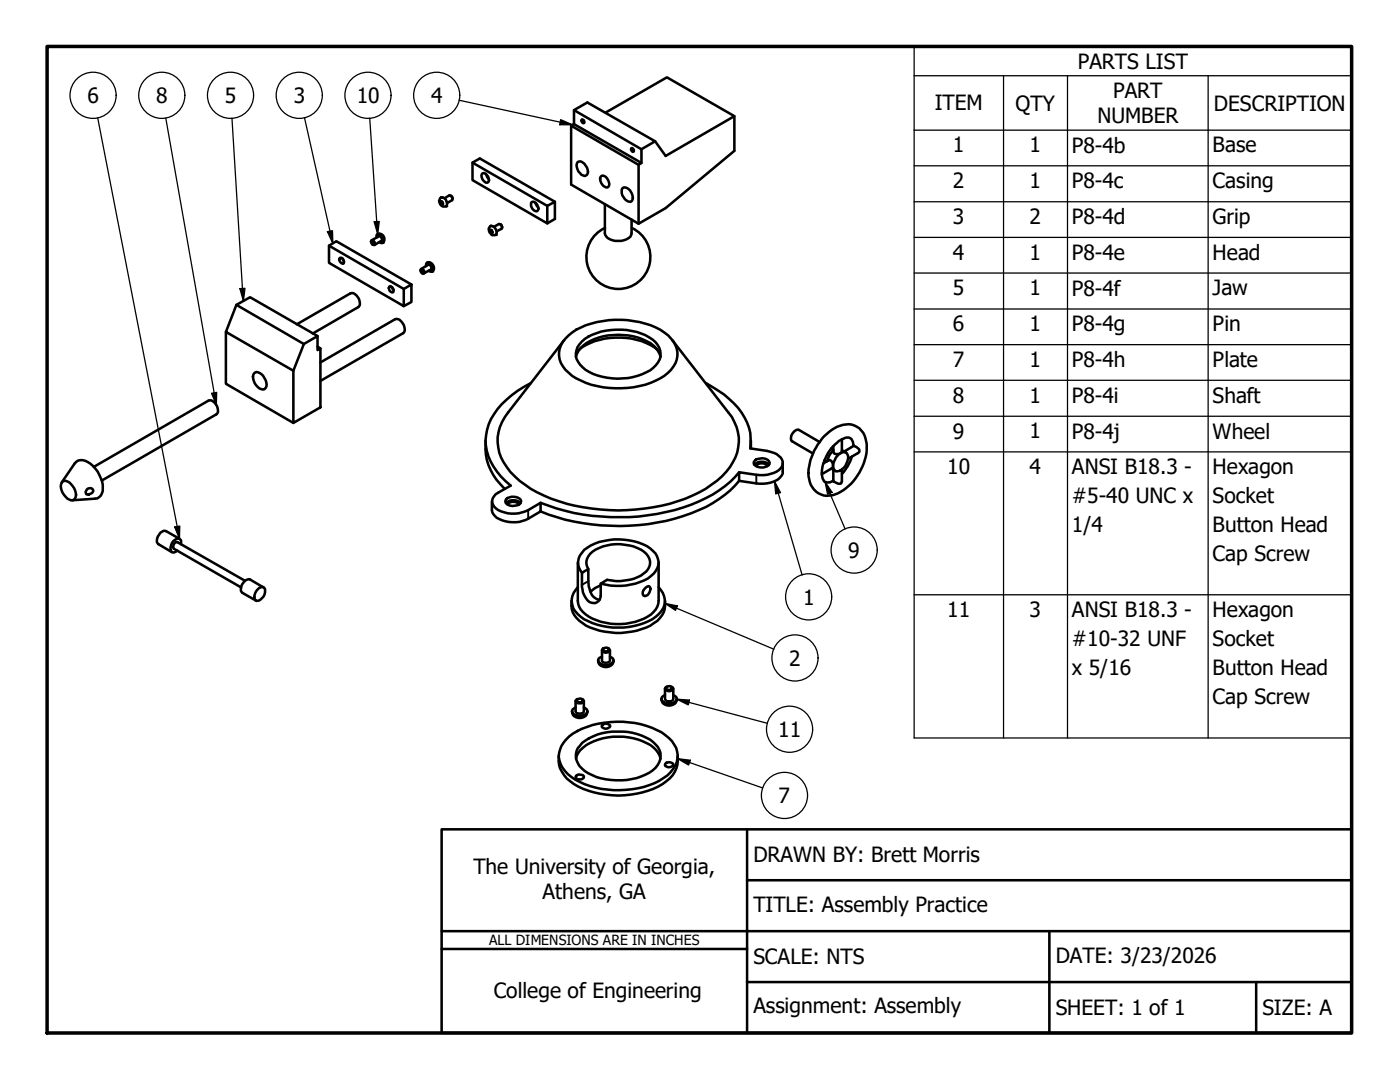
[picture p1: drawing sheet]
<svg xmlns="http://www.w3.org/2000/svg" width="279mm" height="216mm" viewBox="0 0 279 216" stroke-linecap="round" stroke-linejoin="round" font-family="sans-serif">
<!-- layer: Visible (ANSI) -->
<g fill="none" stroke="#000" stroke-width=".51">
<path d="M87.8 39.6a.81 .81 0 0 1 1.3 .5 .72 .72 0 0 1-.3 1.1 .72 .72 0 0 1-1-.5 .94 .94 0 0 1 0-1.1zM88.7 39.6l1-.6a.65 .65 0 0 1 .5 .9l-1 .6M89.9 39.1l.4 .3v.3M94.3 32.4l14.9 8.7 1.5-.8v3.4l-1.5 .9-14.9-8.7v-3.5l1.5-.8 14.9 8.7M96.3 34.6a1.2 1.2 0 0 1 1.3 1.3 .48 .48 0 0 1-.6 .5l-.3-.1a1.27 1.27 0 0 1-.4-1.7zM97 34.7l.5 1.1M114.6 24.8l13.4 7.7-.6 .4-13.4-7.8M114.6 22l13.4 7.8v2.7M115.3 32.4a1.13 1.13 0 0 1 1.6 .7 1.18 1.18 0 0 1-.3 2 2.07 2.07 0 0 1-1.3-2.7zM116.1 23.9l.4 .1 .1 .4-.1 .2a.5 .5 0 0 1-.4-.7zM120 35.2a1.09 1.09 0 0 1 1.4 .9 .76 .76 0 0 1 .2 .8 .76 .76 0 0 1-.6 .5 1.67 1.67 0 0 1-1-2.2zM120.8 22.5l12.3-7.1 13.5 7.8v6.9l-13.8 11.4-5.4 3.1-13.4-7.8v-11.7l.6-.3v-2.8l2.6-1.6 13.5 7.8-2.7 1.6"/>
<path d="M124.2 37.6a1.18 1.18 0 0 1 1.7 .7 1.41 1.41 0 0 1 0 2 2.05 2.05 0 0 1-1.7-2.7zM126 29.6l.1-.1 .3 .2 .1 .5-.3 .1-.1-.1-.2-.4zM127.4 32.9v11.7M146.6 23.2l-13.8 7.9-2.1-2.9M65.7 49l14.9 8.7M67.9 51.4a.74 .74 0 0 1 .6 .5 .74 .74 0 0 1 0 .7l-.4-.1a.69 .69 0 0 1-.2-1.1zM68.3 51.6l.3 .5M74 48.3l.1-.3a.52 .52 0 0 1 .6 .2 .52 .52 0 0 1-.1 .7l-.2-.1M74.1 48.2l.1-.1a.42 .42 0 0 1 .3 .7h-.2zM75.2 47.4l-.1-.3a.48 .48 0 0 1 .4-.4 .48 .48 0 0 1 .5 .2l.5 .6a.63 .63 0 0 1-.4 1l-.4-.2M75.4 46.7a.99 .99 0 0 1 1.2 .5 .99 .99 0 0 1-.3 1.3M75.6 47.2l-1.4 .7"/>
<path d="M76.1 48.1l-1.4 .8M77.7 57.2a.85 .85 0 0 1 .8 1.1 .74 .74 0 0 1-.8-.3 .74 .74 0 0 1 0-.8zM78.2 57.3l.3 .5M82.1 56.8l-15-8.7-1.4 .9v3.5l14.9 8.6 1.5-.8v-3.5l-1.5 .9v3.4M83.9 54l.1-.3a.54 .54 0 0 1 .6 .3 .54 .54 0 0 1-.1 .6l-.3-.1M84.1 53.8l.3 .2 .1 .4-.2 .1-.3-.2-.1-.4zM85 53.1a.48 .48 0 0 1 .1-.6 .48 .48 0 0 1 .6 0l.4 .4a.77 .77 0 0 1-.1 1.3l-.5-.2M85.2 52.5a1.02 1.02 0 0 1 1.2 .4 1.02 1.02 0 0 1-.2 1.3M85.5 52.8l-1.4 .9M86 53.8l-1.4 .7M88.2 40.4l.2 .2M88.2 40.3l-.3 .2"/>
<path d="M88.4 40.7l-.3 .1h.3v-.3l-.3-.3h-.2v.3l.2 .3M97.7 45.3a.81 .81 0 0 1 1.3 .5 .67 .67 0 0 1-.1 1.1 .67 .67 0 0 1-1-.3l-.4-.8zM97.8 45.9h.2l.2 .3v.3h-.2l-.2-.3zM98 46l-.2 .2M98 46.1l.2 .2M98.2 46.4l-.2 .1M98.6 45.3l1-.6a.61 .61 0 0 1 .5 1l-1 .5M99.8 44.8l.3 .1 .1 .5M106.1 40.3a1.17 1.17 0 0 1 1.1 .6 1.17 1.17 0 0 1 .1 1.2 1.22 1.22 0 0 1-1.2-1.8zM106.9 40.4l.5 1M109.2 41.1v3.5M120.7 40.8v5.7a2.08 2.08 0 0 0 2.1 1.6 3.7 3.7 0 0 0 3-.9l.2-.7v-2.7"/>
<path d="M120.8 45.5a6.4 6.4 0 0 0-2.4 9.7 6.4 6.4 0 0 0 10 0 6.4 6.4 0 0 0-2.3-9.7M45.1 66.2v10.4l13.4 7.8M47.2 60.8l-2.1 5.4 13.4 7.8M50.9 74.4a1.6 1.6 0 0 1 1.9 1 1.41 1.41 0 0 1-.3 2.3 2.46 2.46 0 0 1-1.8-3.2zM59.2 64.7l10.7-6.2a1.62 1.62 0 0 1 1.9 1.6 .95 .95 0 0 1-.3 1.2l-9.1 5.2M60.6 68.6l2.8-1.5v2.7l.5-.3v11.8l-5.4 3.1v-10.4zM63.4 67.1l-13.5-7.8-2.7 1.5 13.4 7.8M63.4 69.2l.5 .3M63.9 72.3l15-8.6a1.97 1.97 0 0 1 1.9 2.3l-.3 .5-16.6 9.5M105.9 76.5a17.5 17.5 0 0 0-8.4 8.1 9.8 9.8 0 0 0 2.4 10.5l2 1.8-2.5 1.4a1.86 1.86 0 0 0-1.2 1.7 1.86 1.86 0 0 0 1.2 1.8 6.6 6.6 0 0 0 6 0l2.5-1.5v1.7a10.4 10.4 0 0 1-4.3 2.1 6 6 0 0 1-4.9-1.2l-.5-.7v-2.2M112.6 67.9l-11.2 14.4a8.8 8.8 0 0 0 .5 11.9 23.8 23.8 0 0 0 12.8 6.7 39.4 39.4 0 0 0 23.5-2 16.4 16.4 0 0 0 8.5-7.6 8.4 8.4 0 0 0-1.3-9l-11.2-14.4M112.8 67.6a13.2 13.2 0 0 1 8.7-3.7 17.1 17.1 0 0 1 11.1 2.5 4.9 4.9 0 0 1 2.2 6.1 8.3 8.3 0 0 1-4.9 3.9 18.6 18.6 0 0 1-15.7-1.4 5.6 5.6 0 0 1-2.6-4.7 4.8 4.8 0 0 1 1.2-2.7z"/>
<path d="M114.9 71.2a6.1 6.1 0 0 1 4.5-3.8 12.5 12.5 0 0 1 11 1.6 4.9 4.9 0 0 1 1.4 2.2M115.6 69.8a13.9 13.9 0 0 1 13.4-1.3l1.6 .8 .6 .5M116.1 68.1a11.5 11.5 0 0 1 9.9-2.1 8 8 0 0 1 5.3 2.8 3.2 3.2 0 0 1-.9 4.6 12.8 12.8 0 0 1-13.6 .4 3.8 3.8 0 0 1-1.7-4l.2-.5zM140.9 76.5a18.7 18.7 0 0 1 7.7 6.8 8.9 8.9 0 0 1 1.1 6.2l3.4 .5a3.5 3.5 0 0 1 3.1 2.1 2.46 2.46 0 0 1-2.4 2.5 6.5 6.5 0 0 1-2.9 .1l-3.4-.5v1.7M12.3 96.3l2.6-3.8a1.87 1.87 0 0 1 2.6-.3 6.5 6.5 0 0 1 3 5.8 1.76 1.76 0 0 1-1.5 1.5l-4.6 .3M12.5 96.1a1.64 1.64 0 0 1 2 .9l.3 .4a1.87 1.87 0 0 1 0 2.3 1.64 1.64 0 0 1-2-.9l-.3-.4a1.87 1.87 0 0 1 0-2.3zM17.3 97.7a.68 .68 0 0 1 .8-.4 .68 .68 0 0 1 .5 .7l-.3 .4a1.06 1.06 0 0 1-1.1 .2l-.1-.4zM18.7 93.2l22.9-13.3a1.62 1.62 0 0 1 1.8 1.6 .95 .95 0 0 1-.2 1.2l-22.9 13.2M96.9 87.9a11.2 11.2 0 0 0 3.8 9.6M101 99.6a2.1 2.1 0 0 1 3 .3 1.08 1.08 0 0 1-1.3 1 1.55 1.55 0 0 1-1.9-.8zM147.5 94.2a24.3 24.3 0 0 1-12.9 7.6 43.8 43.8 0 0 1-26.7-1.5M147.5 95.9a24.3 24.3 0 0 1-12.9 7.6 43.8 43.8 0 0 1-26.7-1.5"/>
<path d="M149.9 87.9v1.6M150.6 92.7a2.13 2.13 0 0 1 2.9 0M150.9 91.7l.4-.1a1.85 1.85 0 0 1 2.3 .7 1.59 1.59 0 0 1-2.2 .9 1.09 1.09 0 0 1-1-1zM150.9 93a1.31 1.31 0 0 1 2.1-.2v.2M156.2 92.4v1.7a2.74 2.74 0 0 1-2.5 2.2l-.7 .2a15.2 15.2 0 0 1-5.5-.6M163.6 88.2l-4.2-2.4a1.65 1.65 0 0 0-1.5 2.1l4.3 2.6M164.3 92.5l1-.6a.86 .86 0 0 1 .9 1.1v.3l-2.2 1.3M164.5 87.1a6.5 6.5 0 0 1 5.4-2.4 4.1 4.1 0 0 1 3.1 4.5 10.8 10.8 0 0 1-6.2 9.4 3.9 3.9 0 0 1-5.4-3.6 11.6 11.6 0 0 1 3.1-7.9zM164.5 91.8l.5 .3M165.9 89.5l.4 .3M165.9 93.5l.8 .5M166.3 93.7l.1 2.3a1.37 1.37 0 0 0 1.5 .4l.1-.4v-2.3"/>
<path d="M166.3 89.9l-.9 1.2-.3 .9M167.4 90.6a1.02 1.02 0 0 1 1.8 .3 2.72 2.72 0 0 1-2.4 3.1l-.2-.1a1.68 1.68 0 0 1 0-2.1l.2-.5zM168 87.6v2.5a.97 .97 0 0 1-1.7 0v-1.1M168 89.9l.8 .4M168.5 90.1l1.9-1.1h.2a1.09 1.09 0 0 1 .8 1.2l-2.2 1.4M170 91.1a7.8 7.8 0 0 1-2 3.5M170.3 89a1.35 1.35 0 0 0-.6-1.5 1.35 1.35 0 0 0-1.6 .1 8.1 8.1 0 0 0-4 7.5 1.31 1.31 0 0 0 .8 1.1 1.31 1.31 0 0 0 1.4-.3M35.8 107.5l-2.7-1.5a1.61 1.61 0 0 0-1.7 1.4 .9 .9 0 0 0 .2 1.2l2.7 1.6M36.1 108.6a.85 .85 0 0 0-.3-1.2 1.88 1.88 0 0 0-1.6 2.7 .83 .83 0 0 0 1.2-.2M48.9 115.9l-13.5-7.7a.83 .83 0 0 0-.7 .4 .83 .83 0 0 0 0 .9l13.4 7.7M51.4 117.7a1.37 1.37 0 0 1 1.2-.5 1.56 1.56 0 0 1-.3 2.2 .78 .78 0 0 1-.9 .5 .78 .78 0 0 1-.7-.8l.2-.7zM52.6 117.2l-2.7-1.6a1.88 1.88 0 0 0-1.7 2.5l2.9 1.7"/>
<path d="M101 100.4a2.13 2.13 0 0 1 2.9 0M101.3 100.7a1.29 1.29 0 0 1 2.2 0M114 119.9a4.2 4.2 0 0 0 2.3 4.4 12.8 12.8 0 0 0 8.7 1.9 10 10 0 0 0 6.7-2.9 3.9 3.9 0 0 0 1-3.4M115.3 112.3v7.6a4.8 4.8 0 0 0 3.8 3.9 12 12 0 0 0 10.8-1.2 3.7 3.7 0 0 0 1.5-2.7v-7.6M115.3 117.2a3.7 3.7 0 0 0 .6 5.9 14.1 14.1 0 0 0 15 0 3.6 3.6 0 0 0 .5-5.9M116.1 114.3a3.2 3.2 0 0 1 .5-4.6 12 12 0 0 1 13.1-.3 3.2 3.2 0 0 1 .2 5.5 11.9 11.9 0 0 1-9.1 1.7l-.9-.1M117.4 113.5a2.7 2.7 0 0 1 1.5-3.8 9.7 9.7 0 0 1 9.6 .3 2.51 2.51 0 0 1 0 4.4 9.1 9.1 0 0 1-7.3 1.3l-1.3 .8v2.4a1.49 1.49 0 0 1-1.2 1.5 1.49 1.49 0 0 1-1.7-.9l-.7-1.3a10.5 10.5 0 0 1-.2-3.9l1.3-.8 .1 3a3.2 3.2 0 0 0 1.9 3.1h.3M119.9 116.8l-1.2 .5-.8 .8M128.7 117.5a.65 .65 0 0 1 1-.3 1.28 1.28 0 0 1-1.2 1.7 .92 .92 0 0 1 .2-1.4zM114.9 139.9v2M115.1 139.6l.2-.1a.63 .63 0 0 1 .6-.1 .63 .63 0 0 1 .4 .5 .84 .84 0 0 1-1.2-.1zM115.3 139.5l-.4 .4a.99 .99 0 0 0 1.6 0l-.4-.4"/>
<path d="M116.5 139.9v2M119.4 131.8a1.56 1.56 0 0 0 2.5 1 1.04 1.04 0 0 0 .5-1M120.1 131.1a.7 .7 0 0 0-.6 .3 .7 .7 0 0 0 0 .7 2.02 2.02 0 0 0 2.9-.2 .74 .74 0 0 0-.7-.8M120.1 129.7v2.1M120.5 129.3l-.2 .1a.41 .41 0 0 0 0 .7l.6 .1a.59 .59 0 0 0 .8-.6l-.4-.3M120.5 129.3a.63 .63 0 0 1 .6-.1 .63 .63 0 0 1 .4 .5 .84 .84 0 0 1-1.2 0zM121.7 129.7v2.1M132 139.4a1.56 1.56 0 0 0 2.5 1.1 1.04 1.04 0 0 0 .6-1.1M132.7 138.7a.76 .76 0 0 0-.7 .7 .76 .76 0 0 0 .7 .8l.4 .1a1.77 1.77 0 0 0 2-.7 .84 .84 0 0 0-.7-.9M132.7 137.4v2M132.9 137.2l.2-.2a.6 .6 0 0 1 .6-.1 .6 .6 0 0 1 .4 .5 .69 .69 0 0 1-.7 .3 .69 .69 0 0 1-.5-.5zM133.1 137l-.4 .4a.92 .92 0 0 0 .8 .5 .92 .92 0 0 0 .9-.5l-.4-.4"/>
<path d="M134.4 137.4v2M111.5 150.8a5.9 5.9 0 0 0 3.1 5.7 18.2 18.2 0 0 0 17.6 0 5.6 5.6 0 0 0 3.1-5.7M113.6 146.9a17.6 17.6 0 0 1 14.4-2.4l1 .3a9.2 9.2 0 0 1 5.9 4.4 4.5 4.5 0 0 1-1.1 4.9 14.6 14.6 0 0 1-10.1 3.6 15.5 15.5 0 0 1-10.4-3.3 4.5 4.5 0 0 1-.3-6.8zM114.2 141.9a1.56 1.56 0 0 0 2.4 1.1 1.04 1.04 0 0 0 .6-1.1M114.9 141.2a.76 .76 0 0 0-.7 .7 .76 .76 0 0 0 .7 .8l.8 .1a1.28 1.28 0 0 0 1.5-1l-.1-.3-.6-.3M114.9 151.4a6.1 6.1 0 0 1 4.5-3.8 12.5 12.5 0 0 1 11 1.6 4.2 4.2 0 0 1 1.4 2.2M115.1 154.7l.6-.1 .6 .1 .2 .2a.86 .86 0 0 1-.8 .7 .86 .86 0 0 1-.8-.6zM116.2 148.2a11.2 11.2 0 0 1 8.1-2.2 9.9 9.9 0 0 1 6.6 2.6 3.3 3.3 0 0 1-.7 5.1 12.8 12.8 0 0 1-13.5 .2 3.4 3.4 0 0 1-.5-5.7zM120.3 144.5a1.07 1.07 0 0 1 1.5 .4 .98 .98 0 0 1-1.7 0zM132.8 152.4l.2-.2a1.02 1.02 0 0 1 1.4 .4 .92 .92 0 0 1-.9 .5 .92 .92 0 0 1-.8-.5z"/>
</g>
<!-- layer: Visible Narrow (ANSI) -->
<g fill="none" stroke="#000" stroke-width=".38">
<path d="M88 39.4a1.1 1.1 0 0 1 1.1 .6 1.1 1.1 0 0 1-.1 1.1M75.4 46.7a1.23 1.23 0 0 1 1.2 1.4l-.3 .4M75.5 47.2a.55 .55 0 0 1 .6 .2 .55 .55 0 0 1-.1 .7M75.6 47.2a.58 .58 0 0 1 .5 .9M85.2 52.5a1.16 1.16 0 0 1 1.2 1.3l-.2 .4M85.3 52.9a.58 .58 0 0 1 .7 .3 .58 .58 0 0 1-.1 .6M85.5 52.8l.4 .3a.47 .47 0 0 1 .1 .7M88 40.1a.58 .58 0 0 1 .3 .8h-.2l-.2-.4-.1-.2zM97.7 45.8a.46 .46 0 0 1 .5 .3 .46 .46 0 0 1 0 .5l-.2-.1a.54 .54 0 0 1-.3-.7zM97.9 45.1a1.21 1.21 0 0 1 1 1.8M150.9 94.7v1.8M105.4 101.8v1.7"/>
<path d="M117.4 116l-1.3 .7M119.4 132a1.84 1.84 0 0 0 2.8 .4l.2-.4M120.1 131.6v.2a.99 .99 0 0 0 1.6 0v-.2M120.1 131.8a.93 .93 0 0 0 1.6 0M132 139.6a1.79 1.79 0 0 0 2.8 .5l.3-.5M132.7 139.3v.2a.99 .99 0 0 0 1.7 0v-.2M132.7 139.4a.99 .99 0 0 0 1.7 0M114.2 142a1.79 1.79 0 0 0 2.8 .6l.2-.6M114.9 141.8v.2a.99 .99 0 0 0 1.6 0v-.2M114.9 141.9a.99 .99 0 0 0 1.6 0"/>
</g>
<!-- layer: Visible (ANSI) -->
<g fill="#000">
<circle cx="88" cy="39.4" r=".25"/>
<circle cx="75.4" cy="46.7" r=".25"/>
<circle cx="76.3" cy="48.5" r=".25"/>
<circle cx="85.2" cy="52.5" r=".25"/>
<circle cx="86.2" cy="54.2" r=".25"/>
<circle cx="89" cy="41.1" r=".25"/>
<circle cx="97.9" cy="45.1" r=".25"/>
<circle cx="98.9" cy="46.9" r=".25"/>
</g>
<!-- layer: Symbol (ANSI) -->
<g fill="none" stroke="#000" stroke-width=".25">
<path d="M182.4 15.1v-5.8h87.3v5.8M182.4 15.1h87.3v10.9M182.4 15.1v132.2h87.3v-121.3M200.3 15.1v132.2M213 15.1v132.2M241.1 15.1v132.2M19.5 23.5l16.3 84M33.1 23.6l10.1 57.2M46.3 23.6l2.3 36.5M60.8 23.5l5.6 25.1M73.8 23.6l1.6 23.1M91.6 20l22.6 4.9"/>
<path d="M111.9 23.9l2.3 1h-2.5zM182.4 26h87.3M182.4 33.1h87.3M47.9 57.6l1-.1-.3 2.6zM65.3 46.2l1.1-.2v2.6zM74.7 44.3l1-.1-.3 2.5zM182.4 40.3h87.3M182.4 47.4h87.3M182.4 54.5h87.3M42.2 78.5l1-.2v2.5zM182.4 61.7h87.3M182.4 68.8h87.3"/>
<path d="M182.4 75.9h87.3M154.6 96l1.2 2.3-1 .3zM154.6 96l5.5 18.7M164.7 96.1l1.4 2.1-.9 .4zM164.7 96.1l4 9.4M182.4 83.1h87.3M182.4 90.2h87.3M34.9 105.2l1-.2-.1 2.5zM182.4 118.7h87.3M132.7 120.4l2.5 .5-.4 .9zM132.7 120.4l21.7 9.1M135.1 139.5l2.5 .2-.2 1z"/>
<path d="M135.1 139.5l18.1 4.8M135.3 151.4l2.5 .3-.4 1zM135.3 151.4l16.9 5.8"/>
<circle cx="18.6" cy="19" r="4.6"/>
<circle cx="32.3" cy="19" r="4.6"/>
<circle cx="46" cy="19" r="4.6"/>
<circle cx="59.7" cy="19" r="4.6"/>
<circle cx="73.4" cy="19" r="4.6"/>
<circle cx="87.2" cy="19" r="4.6"/>
<circle cx="161.4" cy="119.1" r="4.6"/>
<circle cx="170.5" cy="109.8" r="4.6"/>
<circle cx="158.7" cy="131.3" r="4.6"/>
<circle cx="156.6" cy="158.7" r="4.6"/>
<circle cx="157.6" cy="145.5" r="4.6"/>
</g>
<!-- layer: Title (ANSI) -->
<path d="M88.1 165.5h181.6v40.6h-181.6zM149.1 175.6h120.6M149.1 165.5v40.6M88.1 185.8h181.6M88.1 189.4h61M149.1 196h120.6M209.4 185.8v20.3M250.7 196v10.1" fill="none" stroke="#000" stroke-width=".51"/>
<!-- layer: Border (ANSI) -->
<path d="M9.4 9.3h260.3v196.8h-260.3z" fill="none" stroke="#000" stroke-width=".7"/>
<!-- layer: Symbol (ANSI) -->
<path d="M111.9 23.9l2.3 1h-2.5zM47.9 57.6l1-.1-.3 2.6zM65.3 46.2l1.1-.2v2.6zM74.7 44.3l1-.1-.3 2.5zM42.2 78.5l1-.2v2.5zM154.6 96l1.2 2.3-1 .3zM164.7 96.1l1.4 2.1-.9 .4zM34.9 105.2l1-.2-.1 2.5zM132.7 120.4l2.5 .5-.4 .9zM135.1 139.5l2.5 .2-.2 1zM135.3 151.4l2.5 .3-.4 1z" fill="#000"/>
<g font-size="4.2">
<text x="215.1" y="13.7">PARTS LIST</text>
<text x="17.5" y="20.6">6</text>
<text x="31.2" y="20.6">8</text>
<text x="44.9" y="20.6">5</text>
<text x="58.6" y="20.6">3</text>
<text x="71.2" y="20.6">10</text>
<text x="86" y="20.6">4</text>
<text x="186.6" y="22">ITEM</text>
<text x="202.7" y="22.1">QTY</text>
<text x="222.1" y="19.5">PART</text>
<text x="242.3" y="22.1">DESCRIPTION</text>
<text x="219" y="24.5">NUMBER</text>
<text x="190.2" y="30.4">1</text>
<text x="205.5" y="30.4">1</text>
<text x="213.9" y="30.5">P8-4b</text>
<text x="242" y="30.4">Base</text>
<text x="190.2" y="37.6">2</text>
<text x="205.5" y="37.5">1</text>
<text x="213.9" y="37.6">P8-4c</text>
<text x="242" y="37.5">Casing</text>
<text x="190.2" y="44.7">3</text>
<text x="205.5" y="44.7">2</text>
<text x="213.9" y="44.7">P8-4d</text>
<text x="242" y="44.7">Grip</text>
<text x="190.2" y="51.8">4</text>
<text x="205.5" y="51.8">1</text>
<text x="213.9" y="51.8">P8-4e</text>
<text x="242" y="51.9">Head</text>
<text x="190.2" y="58.9">5</text>
<text x="205.5" y="58.9">1</text>
<text x="213.9" y="59">P8-4f</text>
<text x="242" y="58.9">Jaw</text>
<text x="190.2" y="66.1">6</text>
<text x="205.5" y="66">1</text>
<text x="213.9" y="66.1">P8-4g</text>
<text x="242" y="66">Pin</text>
<text x="190.2" y="73.2">7</text>
<text x="205.5" y="73.2">1</text>
<text x="213.9" y="73.3">P8-4h</text>
<text x="242" y="73.3">Plate</text>
<text x="190.2" y="80.4">8</text>
<text x="205.5" y="80.3">1</text>
<text x="213.9" y="80.4">P8-4i</text>
<text x="242" y="80.4">Shaft</text>
<text x="190.2" y="87.5">9</text>
<text x="205.5" y="87.4">1</text>
<text x="213.9" y="87.5">P8-4j</text>
<text x="242" y="87.5">Wheel</text>
<text x="189" y="94.6">10</text>
<text x="205.5" y="94.6">4</text>
<text x="213.9" y="94.6">ANSI B18.3 -</text>
<text x="242" y="94.6">Hexagon</text>
<text x="213.9" y="100.5">#5-40 UNC x</text>
<text x="242" y="100.4">Socket</text>
<text x="213.9" y="106.2">1/4</text>
<text x="242" y="106.2">Button Head</text>
<text x="169.3" y="111.3">9</text>
<text x="242" y="112">Cap Screw</text>
<text x="160.3" y="120.6">1</text>
<text x="189" y="123.1">11</text>
<text x="205.5" y="123.1">3</text>
<text x="213.9" y="123.1">ANSI B18.3 -</text>
<text x="242" y="123.1">Hexagon</text>
<text x="213.9" y="129">#10-32 UNF</text>
<text x="242" y="128.9">Socket</text>
<text x="157.5" y="132.8">2</text>
<text x="213.9" y="134.7">x 5/16</text>
<text x="242" y="134.7">Button Head</text>
<text x="242" y="140.5">Cap Screw</text>
<text x="155.3" y="147.1">11</text>
<text x="155.4" y="160.3">7</text>
<text x="150.4" y="172.1">DRAWN BY: Brett Morris</text>
<text x="94.5" y="174.4">The University of Georgia,</text>
<text x="108.3" y="179.4">Athens, GA</text>
<text x="150.4" y="181.9">TITLE: Assembly Practice</text>
<text x="150.4" y="192.4">SCALE: NTS</text>
<text x="210.7" y="192.2">DATE: 3/23/2026</text>
<text x="98.6" y="199.1">College of Engineering</text>
<text x="150.4" y="202.2">Assignment: Assembly</text>
<text x="210.7" y="202.6">SHEET: 1 of 1</text>
<text x="252" y="202.6">SIZE: A</text>
</g>
<text font-size="2.8" x="97.6" y="188.6">ALL DIMENSIONS ARE IN INCHES</text>
</svg>
